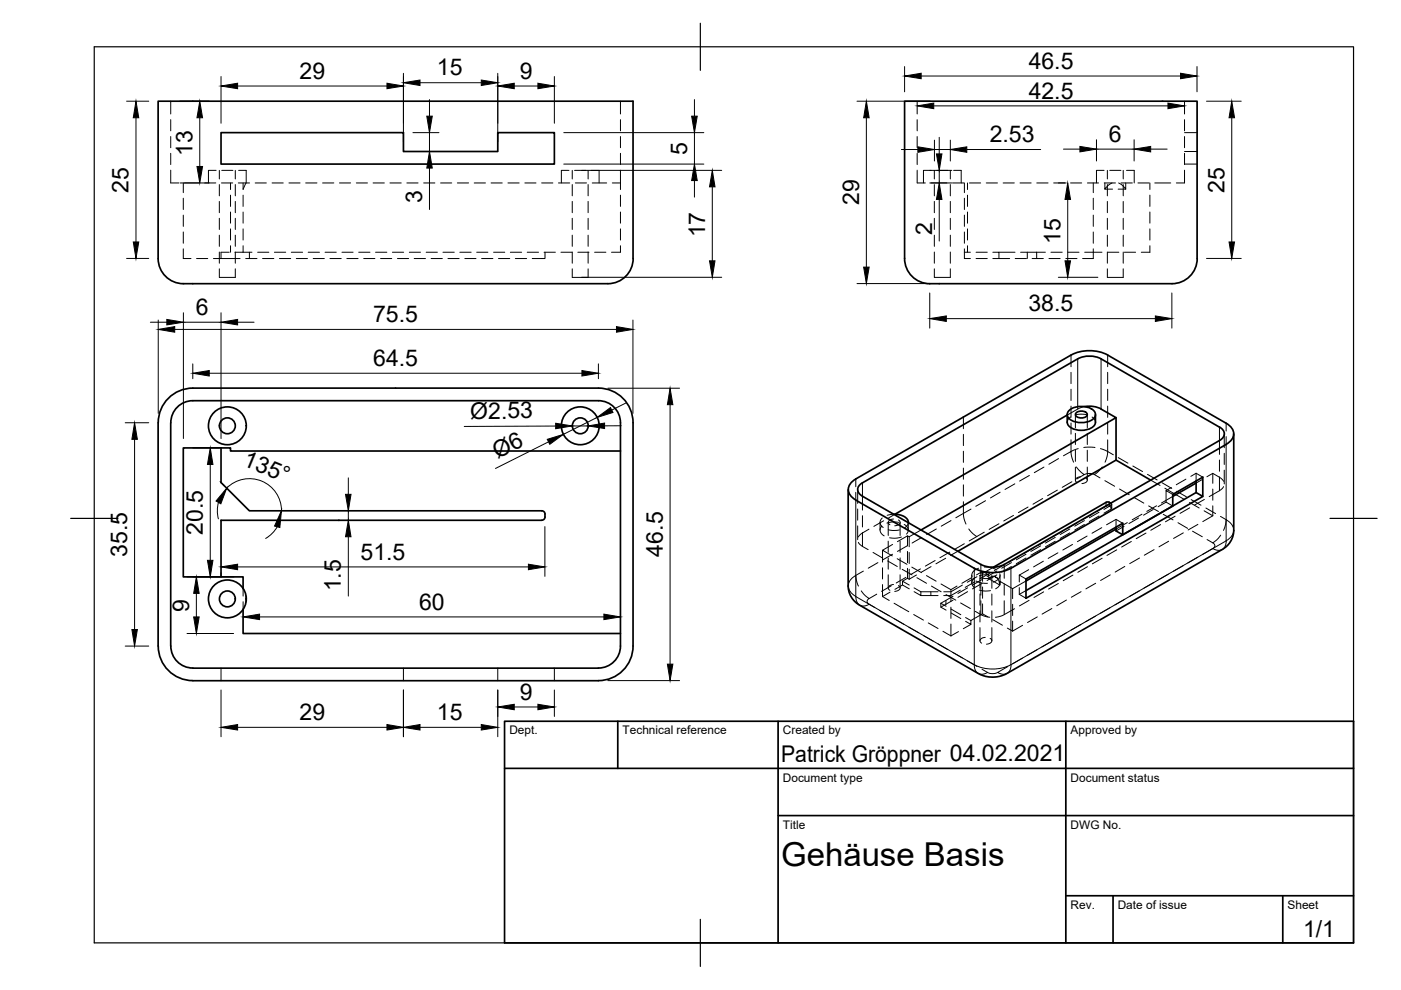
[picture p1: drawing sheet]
<svg xmlns="http://www.w3.org/2000/svg" width="297mm" height="210mm" viewBox="0 0 297 210" stroke-linecap="round" stroke-linejoin="round" font-family="sans-serif">
<!-- layer: Hidden -->
<g fill="none" stroke="#000" stroke-width=".21">
<path d="M36.2 36.1v2.7h1.7M36.2 21.5v2.7M36.2 25.4v2.3M36.2 28.9v2.4M36.2 32.5v2.4M38.9 38.8v2M39.1 38.8h3.1M43.4 38.8h2.4M45.8 36.1h-1.6v2.7M46.5 36.1v1.8M46.5 39.1v2.4M46.9 38.8h2.4"/>
<path d="M47 36.1h2.4M48.9 38.8v1.4M49.9 36.1v1.8M49.9 39.1v2.4M50.5 38.8h2.4M50.6 36.1h1.6v2.7M51.5 38.8v1.4M52.1 38.8l-.6 1.3M54.1 38.8h2.4M57.7 38.8h2.3M61.3 38.8h2.3M64.8 38.8h2.4"/>
<path d="M68.4 38.8h2.4M72 38.8h2.3M75.5 38.8h2.4M79.1 38.8h2.4M82.7 38.8h2.4M86.3 38.8h2.3M89.8 38.8h2.4M93.4 38.8h2.4M97 38.8h2.4M100.5 38.8h2.4M104.1 38.8h2.4M107.7 38.8h2.4"/>
<path d="M111.3 38.8h2.3M114.8 38.8h2.4M118.4 38.8h2.4M120.6 36.1h-1.6v2.7M121.3 36.1v1.8M121.3 39.1v2.4M121.8 36.1h2.4M122 38.8h2.4M124.7 36.1v1.8M124.7 39.1v2.4M125.4 36.1h1.6v2.7M125.6 38.8h3"/>
<path d="M129.8 38.8h1.8M131.6 21.5v2.7M131.6 25.4v2.3M131.6 28.9v2.4M131.6 32.5v2.4M131.6 36.1v4.1M194.5 36.1v2.7h1.7M194.5 21.5v2.7M194.5 25.4v2.3M194.5 28.9v2.4M194.5 32.5v2.4M197.4 38.8h3.4"/>
<path d="M197.4 36.1h-1.6v2.7M198.1 36.1v1.8M198.1 39.1v2.4M198.6 36.1h2.4M201.5 36.1v1.8M201.5 39.1v2.4M202 38.8h2.3M202.2 36.1h1.6v2.7M204.5 38.8v2M205.1 38.8v1.4M205.5 38.8h2.4M209.1 38.8h2.4"/>
<path d="M212.7 38.8h2.4M216.3 38.8h2.3M219.8 38.8h2.4M223.4 38.8h2.4M227 38.8h2.3M230.5 38.8h2.4M231.8 38.8v2M234.1 36.1h-1.6v2.7M234.1 38.8h2.4M234.3 38.8v1.3l.8-.9 .7-.4M234.8 36.1v1.8M234.8 39.1v2.4"/>
<path d="M235.3 36.1h2.4M237.2 38.8l.6 .4 .9 .9v-1.3M237.7 38.8h2.4M238.1 36.1v1.8M238.1 39.1v2.4M238.8 36.1h1.7v2.7M241.3 38.8h2.3M243.8 38.8v1.4M244.8 38.8h3.4M251.1 36.1v2.7h-1.7M251.1 32.1h2.7M251.1 34.8h2.7"/>
<path d="M251.1 28.1h2.7M251.1 21.5v2.7M251.1 25.4v2.3M251.1 28.9v2.4M251.1 32.5v2.4M38.9 52.8v2h1.6M38.9 42v2.4M38.9 45.6v2.4M38.9 49.2v2.4M41.7 54.8h2.3M45.3 54.8h5.6M46.5 57v1.8h3.4v-1.8"/>
<path d="M46.5 42.7v2.4M46.5 46.3v2.4M46.5 49.9v2.3M46.5 53.4v2.4M48.6 53.5h-1.7v1.3M48.9 41.4v2.4M48.9 45v2.3M48.9 48.5v2.4M48.9 52.1v1.4M49.8 53.5h3.6M49.9 42.7v2.4M49.9 46.3v2.4"/>
<path d="M49.9 49.9v2.3M49.9 53.4v2.4M51.5 41.4v2.4M51.5 45v2.3M51.5 48.5v2.4M51.5 52.1v1.4M52.1 54.8h2.4M52.9 53.5v1.3M54.6 53.5h2.4M55.7 54.8h2.4M58.2 53.5h2.4M59.2 54.8h2.4"/>
<path d="M61.8 53.5h2.4M62.8 54.8h2.4M65.3 53.5h2.4M66.4 54.8h2.4M68.9 53.5h2.4M70 54.8h2.3M72.5 53.5h2.4M73.5 54.8h2.4M76.1 53.5h2.3M77.1 54.8h2.4M79.6 53.5h2.4M80.7 54.8h2.4"/>
<path d="M83.2 53.5h2.4M84.3 54.8h2.3M86.8 53.5h2.4M87.8 54.8h2.4M90.4 53.5h2.3M91.4 54.8h2.4M93.9 53.5h2.4M95 54.8h2.3M97.5 53.5h2.4M98.6 54.8h2.3M101.1 53.5h2.3M102.1 54.8h2.4"/>
<path d="M104.6 53.5h2.4M105.7 54.8h2.4M108.2 53.5h2.4M109.3 54.8h2.4M111.8 53.5h2.4M115.4 53.5h2.4M115.5 53.5v1.3h-2.7M118.9 53.5h2.4M121.3 57v1.8h3.4v-1.8M121.3 42.7v2.4M121.3 46.3v2.4M121.3 49.9v2.3"/>
<path d="M121.3 53.4v2.4M122.5 53.5h2.4M124.7 42.7v2.4M124.7 46.3v2.4M124.7 49.9v2.3M124.7 53.4v2.4M126.1 53.5h2.4M131.6 52.1v1.4h-2M131.6 41.4v2.4M131.6 45v2.3M131.6 48.5v2.4M198.1 57v1.8h3.4v-1.8"/>
<path d="M198.1 42.7v2.4M198.1 46.3v2.4M198.1 49.9v2.3M198.1 53.4v2.4M201.5 42.7v2.4M201.5 46.3v2.4M201.5 49.9v2.3M201.5 53.4v2.4M204.5 53.5h1.2M204.5 52.8v2h1.2M204.5 42v2.4M204.5 45.6v2.4"/>
<path d="M204.5 49.2v2.4M205.1 41.4v2.4M205.1 45v2.3M205.1 48.5v2.4M205.1 52.1v1.4M206.9 53.5h2.4M206.9 54.8h2.4M210.5 53.5h1.3v1.3M210.5 54.8h3.6M211.8 53.5h3.4M215.2 54.8h2.4M216.4 53.5h3.4"/>
<path d="M217.8 53.5v1.3M218.8 54.8h2.4M219.8 53.5h1.8M219.8 53.5v1.3M222.4 54.8h2.4M222.8 53.5h2.4M226 54.8h2.3M226.4 53.5h2.4M230 53.5h3.6M231.8 52.8v2h-2.3M231.8 42v2.4M231.8 45.6v2.4"/>
<path d="M231.8 49.2v2.4M234.3 40.1h1.6M234.8 57v1.8h3.3v-1.8M234.8 42.7v2.4M234.8 46.3v2.4M234.8 49.9v2.3M234.8 53.4v2.4M234.8 53.5h2.4M237.1 40.1h1.6M238.1 42.7v2.4M238.1 46.3v2.4M238.1 49.9v2.3"/>
<path d="M238.1 53.4v2.4M238.4 53.5h2.4M243.8 52.1v1.4h-1.8M243.8 41.4v2.4M243.8 45v2.3M243.8 48.5v2.4M227 88.4l-.6 .6-.1 .5M228 87.9v2.8M228 91.9v2.3M228 95.5v2.3M228 99v2.8M228.1 87.9l1.4-.1 .9 .2"/>
<path d="M230 86.2l-1.2 .4-2.5 1.4M230.5 87.9v2.8M230.5 91.9v2.3M230.5 95.5v2.3M230.5 99v2.8M231.5 88.4l.6 .6 .2 .5M259.6 92v2.9M259.6 96.1v2.4M259.6 99.7v2.9M181.8 103.8v2.9M181.8 107.9v2.4M181.8 111.5v2.9"/>
<path d="M182 115l.5 .6 1.6 .9M184.2 112.2a5.1 5.1 0 0 0-2.1 1.5l-.1 .1M185.1 117.1l2.1 1.2M186.6 110.8v1.6M187 111.5a1.25 1.25 0 0 0 .5 2.1M187 109.8a1.18 1.18 0 0 0 .3 2M187.1 116.7v2.5M187.3 110.4l-2 1.2M188.2 118.9l2 1.2M188.3 112.3l.9 .2 1.5-.1M188.3 110.8v2.7M188.3 114.7v2.4"/>
<path d="M188.3 118.3v2.4M189.3 115.4l-2.2 1.3 2.1 1.2M189.4 110a.76 .76 0 0 0-.8 .3 .76 .76 0 0 0-.1 .9l.2 .1M189.5 109l-1.4 .3M189.8 109l-1.4 .8M190.2 118.5l2.1 1.1M190.5 110.3a.58 .58 0 0 1 .3 .6 .58 .58 0 0 1-.6 .5l-.5 .1M190.5 110.8l-1-.1-1.5 .2M190.8 110.8v2.7M190.8 114.7v2.4M190.8 118.3v2.4M191.1 113.9l-1.4 .2-1.1-.1"/>
<path d="M191.7 111.2a1.23 1.23 0 0 1 .5 2M191.8 111.9l.6-.5 .2-.6v1.6M192.4 113.6v2.1M192.4 116.9v2.4M192.8 113.8v2.1M192.8 117.1v2.4M195.3 112.4l-2.5 1.4-.4-.2-2.1 1.2M200.5 118.4l-2.1 1.1M203.1 116.9l-1.6 .9M212.9 119.8l-2.1 1.2M214.4 119.3l-2 1.2M216 118l-2.1 1.2"/>
<path d="M217.5 117.5l-2 1.2M217.5 118.3l-2 1.2M219.1 116.2l-2.1 1.2M220.6 115.7l-2 1.2M220.6 116.5l-2 1.2M221.2 119l-2.1 1.2M222.2 114.4l-2.1 1.2M223.7 113.9l-2 1.2M223.7 114.8l-2 1.1M224.3 117.2l-2.1 1.2M225.3 112.6l-2.1 1.2M226.8 112.2l-2 1.1"/>
<path d="M226.8 113l-2 1.2M227.4 115.4l-2.1 1.2M228.4 110.9l-2.1 1.1M229.1 101.1a.81 .81 0 0 0-.8 .2 .81 .81 0 0 0-.2 .8l.3 .2M229.9 110.4l-2 1.2M229.9 111.2l-2 1.2M230.2 101.3a.58 .58 0 0 1 .3 .7 .58 .58 0 0 1-.6 .4l-.5 .1M230.5 113.7l-2.1 1.1M231.5 109.1l-2.1 1.2M232.5 108.5l2.1-1.2h.5l.6 .3-.1 .3-1.5 .9M233 108.6l-2.1 1.2M233 109.4l-2.1 1.2"/>
<path d="M233.6 111.9l-2.1 1.2M233.7 118.4l-2.1 1.1M235.5 106.7l.2 .4-1.6 .9M235.7 106.9v.9M236.6 110.1l1.4 .8M236.6 110.1v1.7M236.6 110.1l-2 1.2M236.8 116.6l-2.1 1.2M238.3 111.6l-1.7 1M239 110.8l-2.4 1.4M239.9 114.8l-2.1 1.2M241.4 109.8l-2 1.2"/>
<path d="M241.6 118.3l-2.1 1.2M242.1 109l-2 1.2M243 113l-2.1 1.2M244 101.8l2 1.1M244.5 108l-2.1 1.2M244.7 116.5l-2.1 1.2M245.2 107.2l-2.1 1.2M246.1 111.2l-2.1 1.2M247 103.5l1.9 1.2M247.2 106.5l-1.7 .9M247.2 106.5l1.4 .8M247.8 114.8l-2.1 1.1"/>
<path d="M248.3 103.4l-1.1 .6M248.6 104.8l-1.4-.8v2.5M248.6 105.3l-2.3 1.4M249.2 109.4l-2.1 1.2M249.3 104.9l1.9 1M250.9 113l-2.1 1.2M251.4 101.6l-2 1.2M252.2 106.5l2.1 1.2M252.2 107.7l-2 1.2M253.6 100.3l-1.1 .7M253.6 100.3l1.4 .9M253.6 100.3v1.7"/>
<path d="M254 111.2l-2.1 1.2M254.8 101.7l-1.2 .7M255.3 108.3l1.8 1.1M255.4 105.9l-2.1 1.2M255.9 101.1l1.2-.7a5.1 5.1 0 0 1 2.3 1.5v.1M257.1 109.4l-2.1 1.2M257.1 100.4v2.1M257.1 103.7v2.4M257.1 107.2v2.2M259.4 103.2l-.8 .8-2.2 1.3M51.5 124.8v1.6M51.5 127.6v1.6"/>
<path d="M52.1 126.3v1.4M187.1 126.5l1.4 .8M187.1 120.4v2.4M187.1 123.9v2.6M188.3 121.9v2.8M188.7 125.6l-1.6 .9M189.4 123.9a.78 .78 0 0 0-.8 .3 .78 .78 0 0 0-.1 .9l.2 .1M189.6 127.9l3.1 1.8M190.5 124.2a.58 .58 0 0 1 .3 .6 .58 .58 0 0 1-.6 .5l-.5 .1M190.8 121.9v2.8M191.3 120.7l2.1 1.2M191.3 123.2v.8l1.5 .9"/>
<path d="M191.3 123.2l1.5 .9M191.3 124l-1.6 1M192.4 120.5v2.1M192.8 122.8l-.4-.2-1.1 .6M192.8 120.7v2.1M193.3 120.2l2.1 1.2M193.7 130.3l2.1 1.2M193.8 125.4l1.4 .9v-.8M193.8 124.6l1.4 .9M194.3 121.9l-1.5 .9M194.4 122.5l2 1.2M195.2 125.5h3.7"/>
<path d="M195.2 126.3h3.7M196.4 122l2.1 1.2M196.8 132.1l2.1 1.2M197.4 120.1l-2.1 1.2M197.5 124.3l2 1.2M199.5 127.9v.8l1.1 .7M199.5 127.9l1.1 .6M199.5 123.8l2.1 1.2 1.3-.7M199.9 133.9l1.7 .9M200.6 126.1l2 1.1M201.6 125v2.5M201.6 128.7v2.4"/>
<path d="M201.6 132.3v2.5M201.6 129.1l2.1 1.2M201.6 130l2.1 1.1M202.1 126.4l-2.6 1.5M202.1 127.2l-2.6 1.5M203.2 133.9l-1.6 .9M203.6 125.1l-2 1.2h-1.5M203.7 127.8l2 1.2M204 124.1l-2.4 1.4h-1.5M204.7 130.9l1.1 .7M205.1 124.6l-2 1.2M205.1 125.4l-2 1.3"/>
<path d="M205.8 131.6v.8l-1.1-.7M205.8 132.4l-1.6 .9M206 122.5l-2.1 1.2M206 122v1.6M206.6 122.6a1.17 1.17 0 0 0 0 2M206.7 123.4l-2.1 1.1M206.8 129.6l1.5 .9 1.5 .4M206.9 123.2l1.3 .4 1.2 .1M207 121.9l1.3-.7 1.3 .7-1.9 .1M207.1 122.3l-2 1.2M207.5 120.5a1.52 1.52 0 0 0-1.4 1.8M207.6 125.1l1.3 .2 1.1-.1"/>
<path d="M207.8 122v2.7M207.8 125.9v2.4M207.8 129.5v2.4M207.8 133.1v2.8M208.2 122.9l-2 1.2M208.2 123.7l-2 1.2M208.3 130.1l-2.5 1.5M208.3 130.1l1.1 .7M208.3 121.2v2.1M208.3 124.5v2.3M208.3 128v2.1M208.7 120.2l1.2 .1 1.3 .4"/>
<path d="M208.9 135.1a.76 .76 0 0 0-.9 .3 .76 .76 0 0 0 0 .9l.1 .1M209.6 121.9v.8l.6-.4 .6-.1M209.6 122.7l2.4 1.4M209.8 121.6l-2.1 1.2M209.9 121.4a1.88 1.88 0 0 0-2 .2M209.9 135.4a.58 .58 0 0 1 .4 .6 .58 .58 0 0 1-.6 .5l-.6 .1M210.1 122.3a1.8 1.8 0 0 1-1.9 .2M210.3 122v2.7M210.3 125.9v2.4M210.3 129.5v2.4M210.3 133.1v2.8M210.5 131.4l2 1.2"/>
<path d="M210.6 120.3l-2.4 1.4M210.8 122.2l.7 .4zM211.3 121.1l-2 1.2M211.3 121.9l-2 1.2M211.5 122.6l.5 1.5v-.9M212 121.6a1.52 1.52 0 0 1-1.4 1.8M212 123.2l-.1 .9-.8 .7M212 122v1.6M213.6 133.2l1.1 .6M214.4 120.1l-2 1.2M214.7 124.8v2.1M214.7 128.1v2.4"/>
<path d="M214.7 131.7v2.1M215.1 129.1l-2.5 1.4-1.5 .4M216.1 126l1.4 .8M216.1 121.9v1.5M216.1 124.6v1.4M216.1 121.9l1.4 .9M216.8 132.6l-2.1 1.2M217.5 123.2l-2.8 1.6-2.7-1.6M217.5 125.2l-1.4 .8M218.1 120.8l-2 1.1M218.2 127.3l-2.1 1.2M219.9 130.8l-2.1 1.2"/>
<path d="M221.3 125.5l-2.1 1.2M223 129l-2.1 1.2M224.4 123.7l-2.1 1.2M226.1 127.2l-2.1 1.2M227.5 121.9l-2.1 1.2M229.2 125.4l-2.1 1.2M230.6 120.2l-2.1 1.1M232.3 123.7l-2.1 1.2M235.4 121.9l-2.1 1.2M238.5 120.1l-2.1 1.2M46.9 141.7v2.6M85.5 141.7v2.6"/>
<path d="M105.5 141.7v2.6M117.5 141.7v2.6"/>
</g>
<!-- layer: Visible -->
<g fill="none" stroke="#000" stroke-width=".36">
<path d="M46.9 28.1h38.6v4h20v-4h12v6.7h-70.6zM134.2 54.8a5.6 5.6 0 0 1-6.5 5.3h-87.6a5.6 5.6 0 0 1-6.6-5.3v-33.3h100.7v33.3M253.8 54.8a5.6 5.6 0 0 1-6.6 5.3h-48.8a5.6 5.6 0 0 1-6.6-5.3v-33.3h62v33.3M35.3 84.8a7.3 7.3 0 0 1 5.6-2.5h86a7.3 7.3 0 0 1 7.3 7.3v47.4a7.4 7.4 0 0 1-7.3 7.3h-86a7.4 7.4 0 0 1-7.4-7.3v-47.4a7.3 7.3 0 0 1 1.8-4.8zM46.9 95v7.3l6 6h62a.67 .67 0 0 1 .6 .7v.6a.67 .67 0 0 1-.6 .7h-68v12M131.6 95.6h-82.7v-.6h-10v27.3h12.6v2.5M226.3 87.9v1.6a2.29 2.29 0 0 0 2.3 1.7 3.6 3.6 0 0 0 3.6-1.3l.1-2M226.3 88l-36.5 21M226.7 87a4.3 4.3 0 0 1 5.2 0 1.22 1.22 0 0 1-.5 2.1 4.4 4.4 0 0 1-4.7-.4 1.13 1.13 0 0 1 0-1.7zM228.1 87.6a1.54 1.54 0 0 1 2.4 .3 1.45 1.45 0 0 1-2.5 0zM230 86.2l1.2-.1 1.8 .4 3.6 2.1-41.3 23.8M236.6 97.6l7.4 4.2"/>
<path d="M236.6 97.6l-33.5 19.3M236.6 88.6v9M258.6 90.6l-25.1-14.5a5.5 5.5 0 0 0-5 0l-45.6 26.3a1.5 1.5 0 0 0-1.1 1.4 1.5 1.5 0 0 0 1.1 1.4l25.1 14.5M258.6 90.5a1.51 1.51 0 0 1 1 1.5 1.51 1.51 0 0 1-1 1.4l-45.7 26.3a5.5 5.5 0 0 1-4.9 0M260 94.2a2.36 2.36 0 0 0 1.6-2.2 2.36 2.36 0 0 0-1.6-2.3l-25.2-14.4a8.5 8.5 0 0 0-7.7 0l-45.7 26.3M260 94.2l-45.7 26.3a8.6 8.6 0 0 1-7.7 0l-25.2-14.5M261.6 92v20.6l-.3 1.5a4.8 4.8 0 0 1-2.2 2.4l-45.6 26.3-1.3 .5a6.4 6.4 0 0 1-4.8-.5l-25.8-15a4.6 4.6 0 0 1-1.8-3.6v-20.4M181.5 101.5a2.36 2.36 0 0 0-1.6 2.3 2.36 2.36 0 0 0 1.6 2.2M189.5 109a3.1 3.1 0 0 1 3.1 1.5v.3M192.6 110.8h.1M234.5 106.5h.7M234.5 106.5l-23.9 13.8"/>
<path d="M235.2 106.5l.3 .2M236.6 112.2l-19.1 11M248.9 104.7l.4 .2M253.6 104.4l1.4 .9-37.5 21.5v-4l20.5-11.9v2.5M253.6 102v2.4M253.6 104.4l-36.1 20.8M253.6 102.4l-5 2.9M255 105.3v-4.1l-6.4 3.6v2.5l-10.6 6.1-1.4-.8v-.8M51.5 129.2v5.1h80.1M40.9 141.7h86M40.9 141.6a4.7 4.7 0 0 1-4.7-4.6v-47.4a4.7 4.7 0 0 1 4.7-4.6h86a4.7 4.7 0 0 1 4.7 4.6v47.4a4.7 4.7 0 0 1-4.7 4.6"/>
<circle cx="48.2" cy="90.3" r="4"/>
<circle cx="48.2" cy="90.3" r="1.68"/>
<circle cx="123" cy="90.3" r="4"/>
<circle cx="123" cy="90.3" r="1.68"/>
<circle cx="48.2" cy="127" r="4"/>
<circle cx="48.2" cy="127" r="1.68"/>
</g>
<!-- layer: Hidden Narrow -->
<g fill="none" stroke="#000" stroke-width=".21">
<path d="M227.1 75.3v2.5M227.1 78.9v2.4M234.8 75.3v2.5M234.8 78.9v2.4M204.3 88.4v2.5M204.3 92.1v2.4M204.3 95.7v2.3M204.3 99.2v2.4M221.3 99l-2 1.2M224.4 97.2l-2 1.2M225.5 96.6l1.6-.9 .1 1 .4 1.3M227.1 93.3v2.4l1.5-.6"/>
<path d="M227.1 82.5v2.4M227.1 86.1v2.4M227.1 89.7v2.3M228.2 99l.9 1 .8 .6-1.6 1M228.5 86.2v.5M229.8 94.9h2.4M233.3 95.1l1.5 .6M233.7 99l-.9 1-.8 .6a2.53 2.53 0 0 0-2.1 0M234.8 95.7l-.1 1-.4 1.3M234.8 95.7l1.3 .7M234.8 82.5v2.4M234.8 86.1v2.4"/>
<path d="M234.8 89.7v2.3M234.8 93.3v2.4M237.1 97l2 1.2M240.2 98.8l2.1 1.2M258.6 93.4v2.9M258.6 97.5v2.4M260 89.7v1.7M260 92.6v1.6M181.4 101.6v1.6M181.4 104.4v1.6M182.9 105.2v3M182.9 109.3v2.4"/>
<path d="M182.9 112.9v3M186.1 119.3l-2 1.2M189.2 117.5l-2 1.2M192.3 115.7l-2 1.2M195.4 114l-2 1.1M198.3 118.8l-2.1 1.2M198.5 112.2l-2 1.1M201.4 117.1l-2.1 1.2M201.6 110.4l-2 1.2M204.3 108.9l.1 .9 .4 1.3M204.3 108.9l-1.7 .9M204.3 102.8v2.4"/>
<path d="M204.3 106.4v2.5M204.4 115.3l-2 1.2M205.4 112.2l.9 1 .8 .6M205.9 107.9l-1.6 1M207.1 113.8l-1.6 .9M208 119.7v2.9M208.7 112.8l-1.6 1M209 106.2l-2.1 1.2M211.8 111.1l-2.1 1.1M212 104.4l-2 1.2M212.9 119.7v2.9M214.9 109.3l-2.1 1.2"/>
<path d="M215.2 102.6l-2.1 1.2M218 107.5l-2.1 1.2M218.2 100.8l-2 1.2M221.1 105.7l-2.1 1.2M224.2 103.9l-2.1 1.2M227.3 102.1l-2.1 1.2M232 100.6l1.2 .7M234.3 101.9l2 1.2M234.5 107.3h.1M235.2 106.8v.5M235.6 106.7v1.2M237.4 103.7l2 1.2"/>
<path d="M240.5 105.5l2 1.2M243.3 100.6l2 1.2M243.5 107.3l2.1 1.2M246.4 102.4l2 1.2M246.6 109l2.1 1.2M249.5 104.2l2 1.1M249.7 110.8l2.1 1.2M250.8 119.9l-2 1.2M252.6 105.9l2 1.2M252.8 112.6l2.1 1.2M253.9 118.1l-2 1.3M255.7 107.7l2 1.2"/>
<path d="M257.1 115.1a.63 .63 0 0 1 .5 .6 .63 .63 0 0 1-.5 .6l1.1 .4 .9-.2M257.1 116.3l-2.1 1.3M258.6 101.1v2.9M258.8 109.5l1.2 .7M258.8 113.5l-.9 1-.8 .6-1.2-.7M260 110.2l-.3 1.5-.3 .8M260 110.2l1 .9 .5 .7M181.4 122l.3 1.5 .3 .8M181.4 122l-.7 .5-.6 .7-.3 1M182.3 128.3l.9 .2 1.1-.4 1.2 .7M182.6 125.3l.9 1 .8 .6a.63 .63 0 0 0-.5 .6 .63 .63 0 0 0 .5 .6M183 121.1l-1.6 .9"/>
<path d="M185.9 126l-1.6 .9M186.5 129.4l2.1 1.2M189 124.2l-2.1 1.2M189.6 131.2l2.1 1.2M192.1 122.4l-2.1 1.2M192.7 133l2.1 1.2M195.2 120.6l-2.1 1.2M195.8 134.8l2.1 1.1M197.4 125.5v.8M198.9 136.5l2.1 1.2M200.6 127.3v.8M202 138.3l2 1.2"/>
<path d="M208 123.8v2.4M208 127.4v2.9M212.9 123.8v2.4M212.9 127.4v2.9M216.8 139.5l-2.1 1.2M219.9 137.8l-2.1 1.2M223 136l-2.1 1.2M226.1 134.2l-2.1 1.2M229.2 132.4l-2.1 1.2M232.3 130.6l-2.1 1.2M235.4 128.9l-2.1 1.1M238.4 127.1l-2 1.2"/>
<path d="M241.6 125.3l-2.1 1.2M244.6 123.5l-2 1.2M247.7 121.7l-2 1.2M205.1 140.1l2.1 1.2M208.2 141.9l1.2 .7M211.5 142.6a2.34 2.34 0 0 1-2.1 0l-1.1 .4-.9-.2M213.7 141.3l-2.2 1.3 1.1 .4 .9-.2"/>
</g>
<!-- layer: Visible Narrow -->
<g fill="none" stroke="#000" stroke-width=".21">
<path d="M228.5 76.1v10.1M233.4 76.1v10.6M258.6 90.6v2.8M260 94.2v20.5M181.4 106v20.5M182.9 102.4v2.8M234.5 106.5v.8M235.2 106.5v.3M260 114.7l-45.7 26.2M260 114.7a2.09 2.09 0 0 1-.9 1.8M261.6 112.4a2.74 2.74 0 0 1-1.6 2.3M179.9 124.2a2.74 2.74 0 0 0 1.6 2.3"/>
<path d="M181.4 126.5l25.2 14.4M181.5 126.5a2.09 2.09 0 0 0 .8 1.8M206.6 120.5v20.4M214.3 120.5v20.4M206.6 140.9a2.09 2.09 0 0 0 .8 1.9M206.6 140.9a8.6 8.6 0 0 0 7.7 0M214.4 140.9a2.09 2.09 0 0 1-.9 1.9"/>
</g>
<!-- layer: Border -->
<path d="M20 9.9h267v190h-267zM148.5 4.9v10M15 109.9h10M282 109.9h10M148.5 194.9v10" fill="none" stroke="#000" stroke-width=".25"/>
<!-- layer: TitleBlock -->
<path d="M107 152.9h180v47h-180zM131 152.9v10M165 152.9v47M226 152.9v47M107 162.9h180M165 172.9h122M226 189.9h61M236 189.9v10M272 189.9v10" fill="none" stroke="#000" stroke-width=".36"/>
<!-- layer: Dimensions -->
<g fill="none" stroke="#000" stroke-width=".21">
<path d="M46.9 16.2v9.9M50.4 18.2h31.6M85.5 15.6v14.5M89 17.5h13M105.5 15.6v14.5M109 18.2h5M117.5 16.2v9.9M191.8 14.1v5.4M195.3 16.1h55M253.8 14.1v5.4M26.8 21.5h4.7M28.8 25v26.3"/>
<path d="M38.2 21.5h6.1M38.2 38.8h6.1M42.4 25v10.3M87.5 28.1h5.6M87.5 32.1h5.6M91.1 21.1v3.5M91.1 28.1v4M91.1 35.6v8.8M119.5 28.1h29.7M119.5 34.8h29.7M123.3 36.1h29.7M147.2 21.1v3.5"/>
<path d="M147.2 28.1v6.7M147.2 38.3v3.5M151 39.6v15.7M181.7 21.5h15.4M183.7 25v31.6M191.1 31.7h3.5M197.1 36.1h4.7M197.1 38.8h4.7M198 22.5h49.6M198.1 29.7v4.4M198.1 31.7h3.4M199.1 29.1v3.5"/>
<path d="M199.1 36.1v2.7M201.5 29.7v4.4M205 31.7h15.6M224.4 38.8h1.7M225.5 31.6h3.5M232.5 29.6v4.5M232.5 31.6h8M240.5 29.6v4.5M244 31.6h3.5M255.8 21.5h7.4M261.2 25v26.3M26.8 54.8h4.7"/>
<path d="M123.3 58.8h29.7M199.1 42.3v8.8M224.4 58.8h8.4M226.4 42.3v13M255.8 54.8h7.4M31.9 68.3h3.5M33.5 67.9v19.7M37 69.8h93.7M38.9 66.3v26.7M38.9 68.3h8M40.9 77.1v3.2M44.4 79.1h79"/>
<path d="M46.9 66.3v26.7M50.4 68.3h3.5M126.9 77.1v3.2M134.2 67.9v19.7M181.7 60.1h15.4M197.1 62.1v7.5M200.6 67.6h44.4M248.5 62.1v7.5M26.5 89.6h5M28.5 93.1v40.4M40.9 95h5.7M44.6 98.5v20.3"/>
<path d="M116.3 93.7l-11.2 5.6M117.8 90.3l-19.4 .1M121.3 90.3h3.4M126.6 88.5l-7.2 3.6M128.9 82.3h15.2M131.7 90.3h-3.5M132.8 85.4l-3.1 1.5M142.1 85.8v55M46.3 106.5l-.2 1.8 .2 1.7M46.7 102.1l.8 .8M48.1 103.5a6.8 6.8 0 0 1 7.4-1.5 6.8 6.8 0 0 1 4.2 6.3M58.8 111.7l-1.1 1.4-1.4 1.1"/>
<path d="M73.9 101.3v3.5M73.9 108.3v2M73.9 113.8v12.6M115.5 111.6v10.6M26.5 137h5M39.6 122.3h9.9M39.6 134.3h9.9M41.6 125.8v5M46.9 121.4v.8M50.4 120.2h61.6M55 130.8h73M46.9 146.3v9.9"/>
<path d="M50.4 154.2h31.6M85.5 146.3v9.9M89 154.2h13M105.5 146.3v9.9M109 149.9h5M117.5 146.3v5.6M128.9 144.3h15.2"/>
</g>
<g fill="#000" stroke="#000" stroke-width=".21">
<path d="M46.9 18.2l3.5-.6v1.2zM82 17.6l3.5 .6-3.5 .6zM85.5 17.5l3.5-.5v1.1zM102 17l3.5 .5-3.5 .6zM105.5 18.2l3.5-.6v1.2zM114 17.6l3.5 .6-3.5 .6zM191.8 16.1l3.5-.6v1.2zM250.3 15.5l3.5 .6-3.5 .6zM28.8 21.5l.6 3.5h-1.1zM41.8 35.3h1.1l-.5 3.5zM42.4 21.5l.5 3.5h-1.1zM90.5 24.6h1.2l-.6 3.5z"/>
<path d="M91.1 32.1l.6 3.5h-1.2zM146.6 24.6h1.2l-.6 3.5zM147.2 34.8l.6 3.5h-1.2zM151 36.1l.6 3.5h-1.2zM183.7 21.5l.6 3.5h-1.2zM194.6 31.1l3.5 .6-3.5 .6zM194.5 22.5l3.5-.6v1.1zM198.5 32.6h1.2l-.6 3.5zM201.5 31.7l3.5-.6v1.2zM229 31l3.5 .6-3.5 .6zM240.5 31.6l3.5-.6v1.2zM247.6 21.9l3.5 .6-3.5 .5z"/>
<path d="M261.2 21.5l.5 3.5h-1.1zM28.3 51.3h1.1l-.6 3.5zM150.4 55.3h1.2l-.6 3.5zM183.1 56.6h1.2l-.6 3.5zM199.1 38.8l.6 3.5h-1.2zM226.4 38.8l.6 3.5h-1.2zM225.8 55.3h1.2l-.6 3.5zM260.6 51.3h1.1l-.5 3.5zM35.4 67.7l3.5 .6-3.5 .6zM33.5 69.8l3.5-.5v1.1zM40.9 79.1l3.5-.5v1.1zM46.9 68.3l3.5-.6v1.2z"/>
<path d="M123.4 78.6l3.5 .5-3.5 .6zM130.7 69.3l3.5 .5-3.5 .6zM197.1 67.6l3.5-.6v1.1zM245 67l3.5 .6-3.5 .5zM28.5 89.6l.6 3.5h-1.1zM44.6 95l.5 3.5h-1.1zM116 93.1l3.4-1-2.8 2.1zM117.8 89.7l3.5 .6-3.5 .6zM124.7 90.3l3.5-.6v1.2zM126.6 88.5l2.8-2.1 .6 1.1zM142.1 82.3l.6 3.5h-1.2zM44 118.8h1.1l-.5 3.5z"/>
<path d="M48.1 103.5l-1.3 3.3-1-.6zM46.9 120.2l3.5-.6v1.2zM59.7 108.3l-.4 3.5-1.1-.3zM73.3 104.8h1.1l-.5 3.5zM73.9 110.3l.5 3.5h-1.1zM112 119.6l3.5 .6-3.5 .6zM28 133.5h1.1l-.6 3.5zM41.6 122.3l.6 3.5h-1.1zM41.1 130.8h1.1l-.6 3.5zM51.5 130.8l3.5-.6v1.2zM128 130.2l3.5 .6-3.5 .6zM46.9 154.2l3.5-.6v1.2z"/>
<path d="M82 153.6l3.5 .6-3.5 .6zM85.5 154.2l3.5-.6v1.2zM102 153.6l3.5 .6-3.5 .6zM105.5 149.9l3.5-.6v1.2zM114 149.3l3.5 .6-3.5 .6zM141.5 140.8h1.2l-.6 3.5z"/>
<circle cx="71.8" cy="110.3" r=".08"/>
</g>
<text font-size="7" x="165.6" y="183.5">Gehäuse Basis</text>
<g font-size="4.9">
<text x="63.5" y="16.7">29</text>
<text x="92.6" y="16">15</text>
<text x="110.2" y="16.7">9</text>
<text x="218.1" y="14.6">46.5</text>
<text x="218.1" y="20.9">42.5</text>
<text x="40.8" y="33" transform="rotate(-90 40.8 33)">13</text>
<text x="145.7" y="32.8" transform="rotate(-90 145.7 32.8)">5</text>
<text x="209.8" y="30.2">2.53</text>
<text x="235.1" y="30.1">6</text>
<text x="27.3" y="40.8" transform="rotate(-90 27.3 40.8)">25</text>
<text x="259.6" y="40.8" transform="rotate(-90 259.6 40.8)">25</text>
<text x="89.5" y="43.1" transform="rotate(-90 89.5 43.1)">3</text>
<text x="182.1" y="43.5" transform="rotate(-90 182.1 43.5)">29</text>
<text x="149.5" y="50.3" transform="rotate(-90 149.5 50.3)">17</text>
<text x="197.6" y="49.8" transform="rotate(-90 197.6 49.8)">2</text>
<text x="224.8" y="51.7" transform="rotate(-90 224.8 51.7)">15</text>
<text x="41.5" y="66.8">6</text>
<text x="79.1" y="68.3">75.5</text>
<text x="218" y="66">38.5</text>
<text x="79.1" y="77.6">64.5</text>
<text x="99.7" y="88.8">Ø2.53</text>
<text x="51.3" y="98.6" transform="rotate(22 51.3 98.6)">135°</text>
<text x="105.5" y="97.3" transform="rotate(-27 105.5 97.3)">Ø6</text>
<text x="43" y="113.4" transform="rotate(-90 43 113.4)">20.5</text>
<text x="27" y="118.1" transform="rotate(-90 27 118.1)">35.5</text>
<text x="76.5" y="118.7">51.5</text>
<text x="140.5" y="118" transform="rotate(-90 140.5 118)">46.5</text>
<text x="72.3" y="125.4" transform="rotate(-90 72.3 125.4)">1.5</text>
<text x="40.1" y="129.7" transform="rotate(-90 40.1 129.7)">9</text>
<text x="88.8" y="129.2">60</text>
<text x="110.2" y="148.4">9</text>
<text x="63.5" y="152.6">29</text>
<text x="92.6" y="152.6">15</text>
<text x="165.6" y="161.5">Patrick Gröppner 04.02.2021</text>
<text x="276.3" y="198.6">1/1</text>
</g>
<g font-size="2.5">
<text x="108" y="155.7">Dept.</text>
<text x="132" y="155.7">Technical reference</text>
<text x="166" y="155.7">Created by</text>
<text x="227" y="155.7">Approved by</text>
<text x="166" y="165.7">Document type</text>
<text x="227" y="165.7">Document status</text>
<text x="166" y="175.7">Title</text>
<text x="227" y="175.7">DWG No.</text>
<text x="227" y="192.7">Rev.</text>
<text x="237" y="192.7">Date of issue</text>
<text x="273" y="192.7">Sheet</text>
</g>
</svg>
